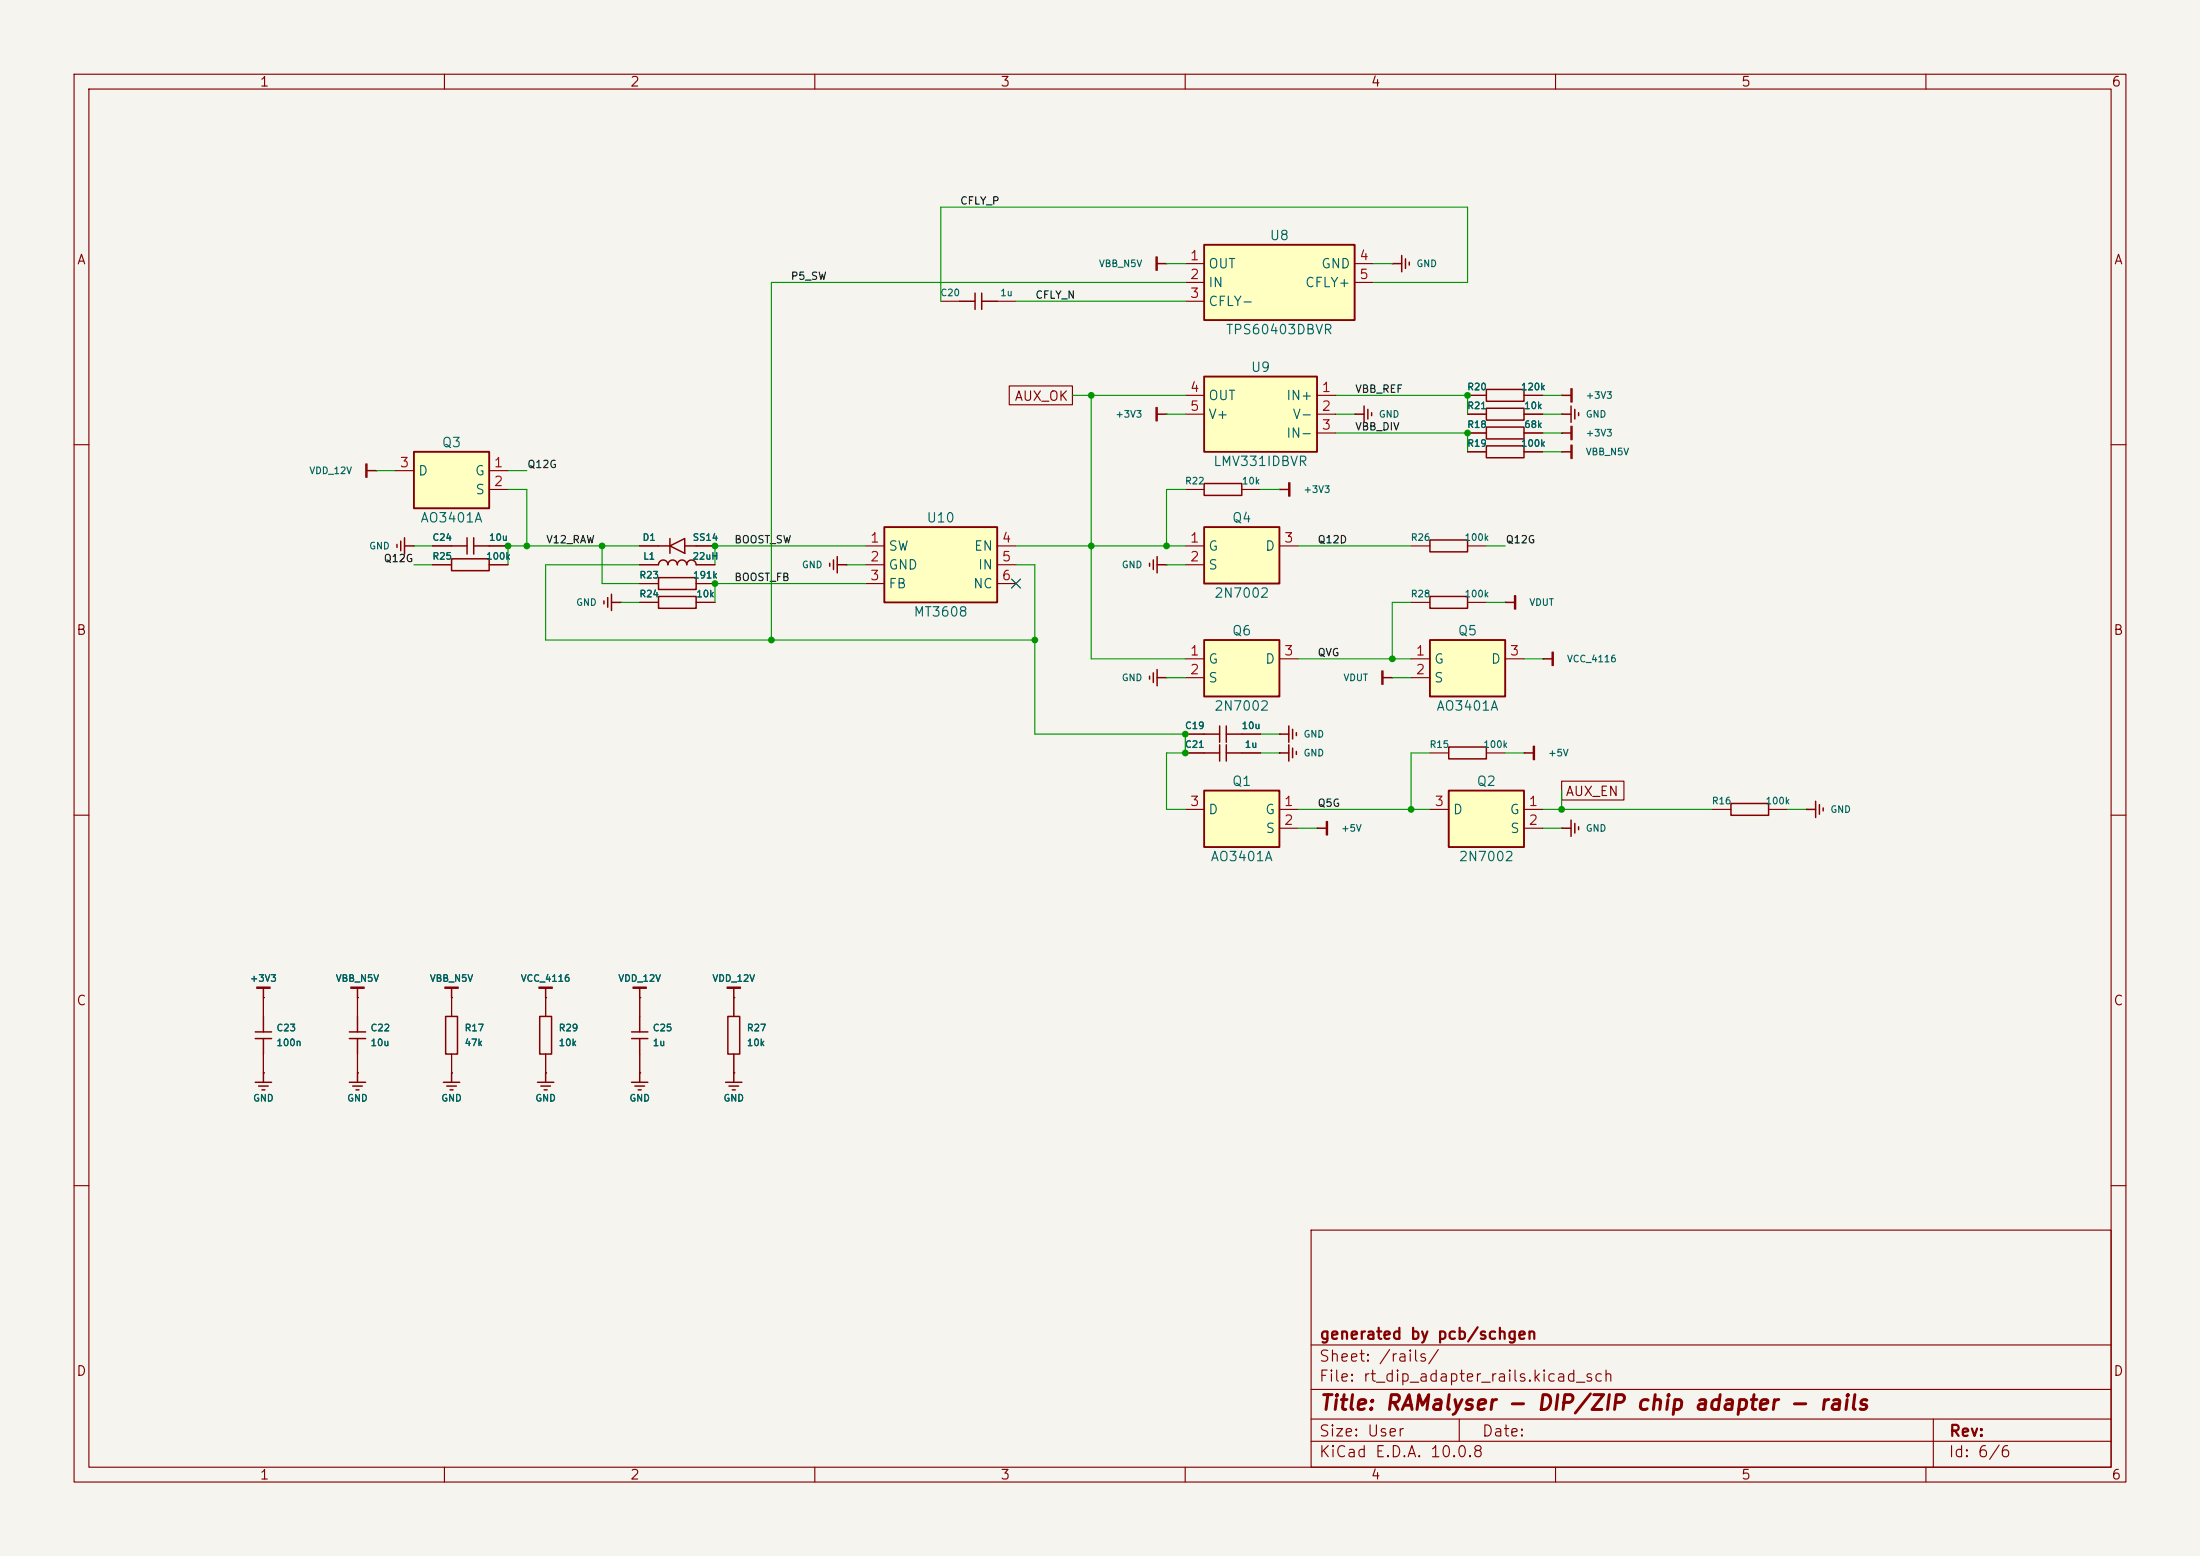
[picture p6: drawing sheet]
<svg xmlns="http://www.w3.org/2000/svg" width="297mm" height="210mm" viewBox="0 0 297 210" stroke-linecap="round" stroke-linejoin="round" font-family="sans-serif">
<path d="M0 0h297v210h-297z" fill="#f5f4ef" stroke="#f5f4ef" stroke-width=".14"/>
<g fill="none" stroke="#840000" stroke-width=".15">
<path d="M10 10h277v190h-277zM12 12h273v186h-273zM60 10v2M110 10v2M160 10v2M210 10v2M260 10v2M10 60h2M86.4 78.8h2.5M94 78.8h2.5M285 60h2M10 110h2"/>
<path d="M160 101.6h2.6M167.6 101.6h2.6M285 110h2M35.6 134.6h.1M35.6 134.6v2.6M48.3 134.6h.1M35.6 144.8h.1M35.6 142.3v2.5M10 160h2M177 166h108v32h-108zM285 160h2M60 198v2"/>
<path d="M110 198v2M160 198v2M177 194.5h108M177 191.5h108M177 187.5h108M177 181.5h108M197 191.5v3M210 198v2M260 198v2M261 191.5v6.5"/>
</g>
<g fill="none" stroke="#840000" stroke-width=".2">
<path d="M88.9 78h5.1v1.6h-5.1zM162.6 101.6h2.1M164.7 100.5v2.2M165.5 101.6h2.1M165.5 100.5v2.2M34.5 139.3h2.2M34.7 133.2h1.8M34.7 133.4h1.8M35.6 133.4v1.2M35.6 137.2v2.1M47.4 133.2h1.8M47.4 133.4h1.8"/>
<path d="M48.3 133.4v1.2M34.5 140.2h2.2M34.5 146.1h2.2M34.9 146.6h1.3M35.4 147.1h.4M35.6 140.2v2.1M35.6 144.8v1.3"/>
</g>
<path d="M162.6 86.4h10.1v7.6h-10.1z" fill="#ffffc2"/>
<path d="M162.6 86.4h10.1v7.6h-10.1z" fill="none" stroke="#840000" stroke-width=".25"/>
<g fill="none" stroke="#840000" stroke-width=".15">
<path d="M86.4 76.2h2.5M94 76.2h2.5M160 88.9h2.6M160 91.5h2.6M160 99.1h2.6M167.6 99.1h2.6M172.7 88.9h2.6M188 91.5h.1M48.3 134.6v2.6M61 134.6v2.6M48.3 144.8h.1M48.3 142.3v2.5"/>
<path d="M61 142.3v2.5"/>
</g>
<g fill="none" stroke="#840000" stroke-width=".2">
<path d="M88.9 76.2a.63 .63 0 0 1 .6-.6 .63 .63 0 0 1 .7 .6 .63 .63 0 0 1 .6-.6 .63 .63 0 0 1 .6 .6 .63 .63 0 0 1 .7-.6 .63 .63 0 0 1 .6 .6 .63 .63 0 0 1 .6-.6 .63 .63 0 0 1 .7 .6M162.6 99.1h2.1M164.7 98v2.2M165.5 99.1h2.1M165.5 98v2.2M186.6 90.6v1.8M186.7 90.6v1.8M186.7 91.5h1.3M47.2 139.3h2.2M48.3 137.2v2.1M60.2 137.2h1.6v5.1h-1.6zM47.2 140.2h2.2"/>
<path d="M47.2 146.1h2.2M47.6 146.6h1.3M48.1 147.1h.4M48.3 140.2v2.1M48.3 144.8v1.3"/>
</g>
<path d="M162.6 106.7h10.1v7.6h-10.1z" fill="#ffffc2"/>
<path d="M162.6 106.7h10.1v7.6h-10.1z" fill="none" stroke="#840000" stroke-width=".25"/>
<g fill="none" stroke="#840000" stroke-width=".15">
<path d="M203.2 81.3h.1M160 109.2h2.6M172.7 109.2h2.6M172.7 111.8h2.6M231.1 109.2h2.6M238.8 109.2h2.5M61 134.6h.1M73.7 134.6h.1M73.7 134.6v2.6M61 144.8h.1M73.7 144.8h.1M73.7 142.3v2.5"/>
<path d="M86.4 144.8h.1"/>
</g>
<g fill="none" stroke="#840000" stroke-width=".2">
<path d="M203.2 81.3h1.3M204.5 80.4v1.8M204.6 80.4v1.8M233.7 108.4h5.1v1.6h-5.1zM60.1 133.2h1.8M60.1 133.4h1.8M61 133.4v1.2M72.8 133.2h1.8M72.8 133.4h1.8M72.9 137.2h1.6v5.1h-1.6zM73.7 133.4v1.2M59.9 146.1h2.2"/>
<path d="M60.3 146.6h1.3M60.8 147.1h.4M61 144.8v1.3M72.6 146.1h2.2M73 146.6h1.3M73.5 147.1h.4M73.7 144.8v1.3M85.3 146.1h2.2M85.7 146.6h1.3M86.2 147.1h.4M86.4 144.8v1.3"/>
</g>
<path d="M193 86.4h10.2v7.6h-10.2z" fill="#ffffc2"/>
<path d="M193 86.4h10.2v7.6h-10.2z" fill="none" stroke="#840000" stroke-width=".25"/>
<g fill="none" stroke="#840000" stroke-width=".15">
<path d="M210.8 53.4h.1M210.8 55.9h.1M210.8 58.4h.1M210.8 61h.1M190.5 88.9h2.5M190.5 91.5h2.5M203.2 88.9h2.5M208.3 88.9h.1M172.7 101.6h.1M193 101.6h2.6M200.7 101.6h2.5M205.7 101.6h.1"/>
<path d="M243.8 109.2h.1M99.1 134.6h.1"/>
</g>
<g fill="none" stroke="#840000" stroke-width=".2">
<path d="M210.8 53.4h1.3M210.8 55.9h1.3M210.8 58.4h1.3M212.1 52.5v1.8M212.1 54.8v2.2M212.1 57.5v1.8M212.2 52.5v1.8M212.2 57.5v1.8M212.6 55.2v1.3M213.1 55.7v.4M210.8 61h1.3M212.1 60.1v1.8"/>
<path d="M212.2 60.1v1.8M208.3 88.9h1.2M209.5 88v1.8M209.7 88v1.8M172.7 101.6h1.3M174 100.5v2.2M174.5 101v1.3M175 101.4v.4M195.6 100.8h5.1v1.6h-5.1zM205.7 101.6h1.3M207 100.7v1.8M207.1 100.7v1.8"/>
<path d="M243.8 109.2h1.3M245.1 108.1v2.2M245.6 108.6v1.3M246.1 109v.4M98.2 133.2h1.8M98.2 133.4h1.8M99.1 133.4v1.2"/>
</g>
<path d="M195.6 106.7h10.1v7.6h-10.1z" fill="#ffffc2"/>
<path d="M195.6 106.7h10.1v7.6h-10.1z" fill="none" stroke="#840000" stroke-width=".25"/>
<g fill="none" stroke="#840000" stroke-width=".15">
<path d="M157.5 35.6h.1M188 35.6h.1M127 40.7h2.5M134.6 40.7h2.6M157.5 55.9h.1M182.9 55.9h.1M198.1 55.9h2.6M198.1 58.4h2.6M198.1 53.4h2.6M205.7 55.9h2.6M205.7 58.4h2.6M205.7 53.4h2.6"/>
<path d="M86.4 73.7h2.5M94 73.7h2.5M190.5 73.7h2.5M198.1 73.7h2.6M198.1 61h2.6M205.7 61h2.6M86.4 81.3h2.5M94 81.3h2.5M157.5 91.5h.1M172.7 99.1h.1M190.5 81.3h2.5M198.1 81.3h2.6"/>
<path d="M177.8 111.8h.1M193 109.2h2.6M205.7 109.2h2.6M205.7 111.8h2.6M210.8 111.8h.1M86.4 134.6v2.6M86.4 142.3v2.5"/>
</g>
<g fill="none" stroke="#840000" stroke-width=".2">
<path d="M131.6 39.6v2.2M132.5 39.6v2.2M156.1 34.7v1.8M156.2 34.7v1.8M156.2 35.6h1.3M188 35.6h1.2M189.2 34.5v2.2M189.7 34.9v1.3M190.3 35.4v.4M129.5 40.7h2.1M132.5 40.7h2.1M156.1 55v1.8"/>
<path d="M156.2 55v1.8M156.2 55.9h1.3M182.9 55.9h1.2M184.1 54.8v2.2M184.7 55.2v1.3M185.2 55.7v.4M200.7 55.1h5v1.6h-5zM200.7 57.6h5v1.6h-5zM200.7 52.6h5v1.6h-5zM88.9 73.7h1.5M90.4 73.7l2-1v2zM90.4 72.7v2"/>
<path d="M92.4 73.7h1.6M193 72.9h5.1v1.6h-5.1zM200.7 60.2h5v1.6h-5zM88.9 80.5h5.1v1.6h-5.1zM155.2 91.3v.4M155.7 90.8v1.3M156.2 90.4v2.2M156.2 91.5h1.3M172.7 99.1h1.3M174 98v2.2M174.5 98.4v1.3M175 98.9v.4"/>
<path d="M193 80.5h5.1v1.6h-5.1zM177.8 111.8h1.3M179.1 110.9v1.8M179.2 110.9v1.8M210.8 111.8h1.3M212.1 110.7v2.2M212.6 111.1v1.3M213.1 111.6v.4M85.3 139.3h2.2M86.4 137.2v2.1M85.3 140.2h2.2M86.4 140.2v2.1"/>
</g>
<path d="M162.6 50.8h15.2v10.2h-15.2z" fill="#ffffc2"/>
<path d="M162.6 50.8h15.2v10.2h-15.2z" fill="none" stroke="#840000" stroke-width=".25"/>
<path d="M160 53.4h2.6M160 55.9h2.6M177.8 53.4h2.5M177.8 55.9h2.5M177.8 58.4h2.5" fill="none" stroke="#840000" stroke-width=".15"/>
<path d="M162.6 33h20.3v10.2h-20.3z" fill="#ffffc2"/>
<path d="M162.6 33h20.3v10.2h-20.3z" fill="none" stroke="#840000" stroke-width=".25"/>
<path d="M160 35.6h2.6M160 38.1h2.6M182.9 35.6h2.5M182.9 38.1h2.5M160 40.7h2.6M157.5 76.2h.1M160 66.1h2.6M167.6 66.1h2.6M172.7 66.1h.1" fill="none" stroke="#840000" stroke-width=".15"/>
<path d="M155.2 76v.4M155.7 75.6v1.3M156.2 75.1v2.2M156.2 76.2h1.3M162.6 65.3h5v1.6h-5zM172.7 66.1h1.3M174 65.2v1.8M174.1 65.2v1.8" fill="none" stroke="#840000" stroke-width=".2"/>
<path d="M162.6 71.1h10.1v7.7h-10.1z" fill="#ffffc2"/>
<path d="M162.6 71.1h10.1v7.7h-10.1z" fill="none" stroke="#840000" stroke-width=".25"/>
<g fill="none" stroke="#840000" stroke-width=".15">
<path d="M50.8 63.5h.1M55.9 73.7h.1M58.4 73.7h2.6M58.4 76.2h2.6M66 73.7h2.6M66 76.2h2.6M114.3 76.2h.1M160 73.7h2.6M160 76.2h2.6M172.7 73.7h2.6M83.8 81.3h.1M86.4 134.6h.1"/>
<path d="M99.1 134.6v2.6M99.1 144.8h.1M99.1 142.3v2.5"/>
</g>
<g fill="none" stroke="#840000" stroke-width=".2">
<path d="M49.4 62.6v1.8M49.5 62.6v1.8M49.5 63.5h1.3M53.6 73.5v.4M54.1 73v1.3M54.6 72.6v2.2M54.6 73.7h1.3M61 75.4h5v1.6h-5zM61 73.7h2M63 72.6v2.2M64 73.7h2M64 72.6v2.2"/>
<path d="M112 76v.4M112.5 75.6v1.3M113 75.1v2.2M113 76.2h1.3M81.5 81.1v.4M82 80.6v1.3M82.5 80.2v2.2M82.5 81.3h1.3M85.5 133.2h1.8M85.5 133.4h1.8M86.4 133.4v1.2M98.3 137.2h1.6v5.1h-1.6z"/>
<path d="M98 146.1h2.2M98.4 146.6h1.3M98.9 147.1h.4M99.1 144.8v1.3"/>
</g>
<path d="M55.9 61h10.1v7.6h-10.1z" fill="#ffffc2"/>
<path d="M55.9 61h10.1v7.6h-10.1z" fill="none" stroke="#840000" stroke-width=".25"/>
<path d="M53.3 63.5h2.6M66 63.5h2.6M66 66.1h2.6" fill="none" stroke="#840000" stroke-width=".15"/>
<path d="M119.4 71.1h15.2v10.2h-15.2z" fill="#ffffc2"/>
<path d="M119.4 71.1h15.2v10.2h-15.2z" fill="none" stroke="#840000" stroke-width=".25"/>
<g fill="none" stroke="#840000" stroke-width=".15">
<path d="M136.2 52.1h8.6v2.5h-8.6zM198.1 55.9h2.6M198.1 58.4h2.6M198.1 53.4h2.6M205.7 55.9h2.6M205.7 58.4h2.6M205.7 53.4h2.6M58.4 73.7h2.6M58.4 76.2h2.6M66 73.7h2.6M66 76.2h2.6M86.4 73.7h2.5"/>
<path d="M86.4 76.2h2.5M86.4 78.8h2.5M94 73.7h2.5M94 76.2h2.5M94 78.8h2.5M116.8 73.7h2.6M116.8 76.2h2.6M116.8 78.8h2.6M134.6 73.7h2.6M134.6 76.2h2.6M134.6 78.8h2.6M198.1 61h2.6"/>
<path d="M205.7 61h2.6M86.4 81.3h2.5M94 81.3h2.5M160 99.1h2.6M167.6 99.1h2.6M160 101.6h2.6M167.6 101.6h2.6M210.8 105.4h8.4v2.6h-8.4zM35.6 134.6h.1M35.6 134.6v2.6M48.3 134.6h.1M48.3 134.6v2.6"/>
<path d="M61 134.6h.1M61 134.6v2.6M73.7 134.6h.1M73.7 134.6v2.6M86.4 134.6h.1M86.4 134.6v2.6M99.1 134.6h.1M99.1 134.6v2.6M35.6 144.8h.1M35.6 142.3v2.5M48.3 144.8h.1M48.3 142.3v2.5"/>
<path d="M61 144.8h.1M61 142.3v2.5M73.7 144.8h.1M73.7 142.3v2.5M86.4 144.8h.1M86.4 142.3v2.5M99.1 144.8h.1M99.1 142.3v2.5"/>
</g>
<g fill="none" stroke="#009600" stroke-width=".15">
<path d="M157.5 35.6h2.5M160 38.1h-55.9v48.3M185.4 38.1h12.7v-10.1h-71.1v12.7M185.4 35.6h2.6M137.2 40.7h22.8M144.8 53.4h15.2M147.3 53.4v35.5h12.7M157.5 55.9h2.5M180.3 53.4h17.8v2.5M180.3 58.4h17.8v2.6M180.3 55.9h2.6M208.3 53.4h2.5"/>
<path d="M208.3 55.9h2.5M208.3 58.4h2.5M50.8 63.5h2.5M55.9 73.7h2.5M55.9 76.2h2.5M68.6 66.1h2.5v7.6M68.6 63.5h2.5M81.3 73.7v5.1h5.1M86.4 76.2h-12.7v10.2h66M86.4 73.7h-17.8v2.5M114.3 76.2h2.5M116.8 73.7h-20.3v2.5"/>
<path d="M116.8 78.8h-20.3v2.5M137.2 73.7h22.8M137.2 76.2h2.5v22.9h20.3v2.5h-2.5v7.6h2.5M157.5 76.2h2.5M160 66.1h-2.5v7.6M170.2 66.1h2.5M175.3 73.7h15.2M200.7 73.7h2.5M208.3 61h2.5M83.8 81.3h2.6M157.5 91.5h2.5M170.2 99.1h2.5"/>
<path d="M175.3 88.9h15.2M188 91.5h2.5M190.5 81.3h-2.5v7.6M200.7 81.3h2.5M205.7 88.9h2.6M170.2 101.6h2.5M175.3 109.2h17.7M175.3 111.8h2.5M193 101.6h-2.5v7.6M203.2 101.6h2.5M208.3 109.2h22.8M208.3 111.8h2.5"/>
<path d="M210.8 106.7v2.5M241.3 109.2h2.5"/>
</g>
<path d="M136.6 78.1l1.2 1.3M137.8 78.1l-1.2 1.3" fill="none" stroke="#000084" stroke-width=".15"/>
<g fill="#009600">
<circle cx="147.3" cy="53.4" r=".46"/>
<circle cx="139.7" cy="86.4" r=".46"/>
<circle cx="147.3" cy="73.7" r=".46"/>
<circle cx="157.5" cy="73.7" r=".46"/>
<circle cx="96.5" cy="73.7" r=".46"/>
<circle cx="96.5" cy="78.8" r=".46"/>
<circle cx="71.1" cy="73.7" r=".46"/>
<circle cx="68.6" cy="73.7" r=".46"/>
<circle cx="104.1" cy="86.4" r=".46"/>
<circle cx="81.3" cy="73.7" r=".46"/>
<circle cx="160" cy="101.6" r=".46"/>
<circle cx="188" cy="88.9" r=".46"/>
<circle cx="160" cy="99.1" r=".46"/>
<circle cx="190.5" cy="109.2" r=".46"/>
<circle cx="210.8" cy="109.2" r=".46"/>
<circle cx="198.1" cy="53.4" r=".46"/>
<circle cx="198.1" cy="58.4" r=".46"/>
</g>
<text font-size="2" fill="#840000" x="178" y="190.8">Title: RAMalyser - DIP/ZIP chip adapter - rails</text>
<g font-size="1.5" fill="#840000">
<text x="178" y="184.2">Sheet: /rails/</text>
<text x="178" y="181.2">generated by pcb/schgen</text>
<text x="178" y="186.9">File: rt_dip_adapter_rails.kicad_sch</text>
<text x="178" y="197.1">KiCad E.D.A. 10.0.8</text>
<text x="178" y="194.3">Size: User</text>
<text x="200" y="194.3">Date:</text>
<text x="263" y="197.1">Id: 6/6</text>
<text x="263" y="194.3">Rev:</text>
</g>
<g font-size="1.3" fill="#840000">
<text x="35" y="12">1</text>
<text x="85" y="12">2</text>
<text x="135" y="12">3</text>
<text x="185" y="12">4</text>
<text x="235" y="12">5</text>
<text x="285" y="12">6</text>
<text x="10.3" y="36">A</text>
<text x="285.3" y="36">A</text>
<text x="136.9" y="54.4">AUX_OK</text>
<text x="10.2" y="86">B</text>
<text x="285.2" y="86">B</text>
<text x="211.3" y="107.8">AUX_EN</text>
<text x="10.2" y="136">C</text>
<text x="285.2" y="136">C</text>
<text x="10.2" y="186">D</text>
<text x="285.2" y="186">D</text>
<text x="35" y="200">1</text>
<text x="85" y="200">2</text>
<text x="135" y="200">3</text>
<text x="185" y="200">4</text>
<text x="235" y="200">5</text>
<text x="285" y="200">6</text>
</g>
<g font-size="1.3" fill="#a90000">
<text x="160.6" y="35.4">1</text>
<text x="183.4" y="35.4">4</text>
<text x="160.6" y="38">2</text>
<text x="160.6" y="40.5">3</text>
<text x="183.4" y="38">5</text>
<text x="160.6" y="53.2">4</text>
<text x="178.3" y="53.2">1</text>
<text x="160.6" y="55.8">5</text>
<text x="178.3" y="55.8">2</text>
<text x="178.3" y="58.3">3</text>
<text x="53.9" y="63.4">3</text>
<text x="66.6" y="63.4">1</text>
<text x="66.6" y="65.9">2</text>
<text x="117.4" y="73.5">1</text>
<text x="117.4" y="76.1">2</text>
<text x="135.2" y="73.5">4</text>
<text x="135.2" y="76.1">5</text>
<text x="160.6" y="73.5">1</text>
<text x="160.6" y="76.1">2</text>
<text x="173.3" y="73.5">3</text>
<text x="117.4" y="78.6">3</text>
<text x="135.2" y="78.6">6</text>
<text x="160.6" y="88.8">1</text>
<text x="173.3" y="88.8">3</text>
<text x="191" y="88.8">1</text>
<text x="203.7" y="88.8">3</text>
<text x="160.6" y="91.3">2</text>
<text x="191" y="91.3">2</text>
<text x="160.6" y="109.1">3</text>
<text x="173.3" y="109.1">1</text>
<text x="173.3" y="111.6">2</text>
<text x="193.6" y="109.1">3</text>
<text x="206.3" y="109.1">1</text>
<text x="206.3" y="111.6">2</text>
</g>
<g font-size="1.3" fill="#006464">
<text x="171.3" y="32.7">U8</text>
<text x="163" y="36.5">OUT</text>
<text x="163" y="39.1">IN</text>
<text x="163" y="41.6">CFLY-</text>
<text x="176.1" y="39.1">CFLY+</text>
<text x="178.3" y="36.5">GND</text>
<text x="165.4" y="45.4">TPS60403DBVR</text>
<text x="168.8" y="50.5">U9</text>
<text x="163" y="54.3">OUT</text>
<text x="163" y="56.9">V+</text>
<text x="173.6" y="54.3">IN+</text>
<text x="173.6" y="59.4">IN-</text>
<text x="174.4" y="56.9">V-</text>
<text x="56.4" y="64.5">D</text>
<text x="59.6" y="60.7">Q3</text>
<text x="64" y="64.5">G</text>
<text x="163.7" y="63.2">LMV331IDBVR</text>
<text x="56.7" y="70.8">AO3401A</text>
<text x="64.1" y="67">S</text>
<text x="125" y="70.8">U10</text>
<text x="166.2" y="70.8">Q4</text>
<text x="119.9" y="74.6">SW</text>
<text x="119.9" y="77.2">GND</text>
<text x="131.4" y="74.6">EN</text>
<text x="131.9" y="77.2">IN</text>
<text x="163" y="74.6">G</text>
<text x="163" y="77.2">S</text>
<text x="170.7" y="74.6">D</text>
<text x="119.9" y="79.7">FB</text>
<text x="123.2" y="83.5">MT3608</text>
<text x="131.3" y="79.7">NC</text>
<text x="163.8" y="81">2N7002</text>
<text x="163" y="89.9">G</text>
<text x="166.2" y="86.1">Q6</text>
<text x="170.7" y="89.9">D</text>
<text x="193.5" y="89.9">G</text>
<text x="196.7" y="86.1">Q5</text>
<text x="201.2" y="89.9">D</text>
<text x="163" y="92.4">S</text>
<text x="193.5" y="92.4">S</text>
<text x="163.8" y="96.2">2N7002</text>
<text x="193.8" y="96.2">AO3401A</text>
<text x="166.2" y="106.4">Q1</text>
<text x="199.3" y="106.4">Q2</text>
<text x="163" y="110.2">D</text>
<text x="170.7" y="110.2">G</text>
<text x="170.8" y="112.7">S</text>
<text x="196.1" y="110.2">D</text>
<text x="203.7" y="110.2">G</text>
<text x="203.8" y="112.7">S</text>
<text x="163.3" y="116.6">AO3401A</text>
<text x="196.8" y="116.6">2N7002</text>
</g>
<g font-size="1" fill="#0f0f0f">
<text x="129.5" y="27.9">CFLY_P</text>
<text x="106.7" y="38">P5_SW</text>
<text x="139.7" y="40.6">CFLY_N</text>
<text x="182.9" y="53.3">VBB_REF</text>
<text x="182.9" y="58.3">VBB_DIV</text>
<text x="71.1" y="63.4">Q12G</text>
<text x="51.7" y="76.1">Q12G</text>
<text x="73.7" y="73.6">V12_RAW</text>
<text x="99.1" y="73.6">BOOST_SW</text>
<text x="177.8" y="73.6">Q12D</text>
<text x="203.2" y="73.6">Q12G</text>
<text x="99.1" y="78.7">BOOST_FB</text>
<text x="177.8" y="88.8">QVG</text>
<text x="177.8" y="109.1">Q5G</text>
</g>
<g font-size=".9" fill="#006464">
<text x="126.9" y="40.2">C20</text>
<text x="135" y="40.2">1u</text>
<text x="148.3" y="36.3">VBB_N5V</text>
<text x="191.1" y="36.3">GND</text>
<text x="198" y="52.9">R20</text>
<text x="205.3" y="52.9">120k</text>
<text x="150.5" y="56.6">+3V3</text>
<text x="186.1" y="56.6">GND</text>
<text x="198" y="55.4">R21</text>
<text x="198" y="58">R18</text>
<text x="205.7" y="55.4">10k</text>
<text x="205.7" y="58">68k</text>
<text x="214" y="54">+3V3</text>
<text x="214" y="56.6">GND</text>
<text x="214" y="59.1">+3V3</text>
<text x="41.7" y="64.2">VDD_12V</text>
<text x="159.9" y="65.6">R22</text>
<text x="167.6" y="65.6">10k</text>
<text x="198" y="60.5">R19</text>
<text x="205.3" y="60.5">100k</text>
<text x="214" y="61.7">VBB_N5V</text>
<text x="175.9" y="66.7">+3V3</text>
<text x="49.8" y="74.4">GND</text>
<text x="58.3" y="75.7">R25</text>
<text x="58.3" y="73.2">C24</text>
<text x="65.6" y="75.7">100k</text>
<text x="65.9" y="73.2">10u</text>
<text x="86.7" y="73.2">D1</text>
<text x="86.8" y="75.7">L1</text>
<text x="93.4" y="75.7">22uH</text>
<text x="93.4" y="73.2">SS14</text>
<text x="108.2" y="76.9">GND</text>
<text x="151.4" y="76.9">GND</text>
<text x="190.4" y="73.2">R26</text>
<text x="197.6" y="73.2">100k</text>
<text x="77.7" y="82">GND</text>
<text x="86.2" y="78.3">R23</text>
<text x="86.2" y="80.8">R24</text>
<text x="93.5" y="78.3">191k</text>
<text x="93.9" y="80.8">10k</text>
<text x="190.4" y="80.8">R28</text>
<text x="197.6" y="80.8">100k</text>
<text x="206.4" y="82">VDUT</text>
<text x="211.5" y="89.6">VCC_4116</text>
<text x="151.4" y="92.1">GND</text>
<text x="181.3" y="92.1">VDUT</text>
<text x="159.9" y="101.1">C21</text>
<text x="159.9" y="98.6">C19</text>
<text x="167.5" y="98.6">10u</text>
<text x="168" y="101.1">1u</text>
<text x="175.9" y="99.8">GND</text>
<text x="192.9" y="101.1">R15</text>
<text x="200.2" y="101.1">100k</text>
<text x="175.9" y="102.3">GND</text>
<text x="208.9" y="102.3">+5V</text>
<text x="181" y="112.5">+5V</text>
<text x="214" y="112.5">GND</text>
<text x="231" y="108.8">R16</text>
<text x="238.3" y="108.8">100k</text>
<text x="247" y="109.9">GND</text>
<text x="33.7" y="132.7">+3V3</text>
<text x="45.3" y="132.7">VBB_N5V</text>
<text x="58" y="132.7">VBB_N5V</text>
<text x="70.2" y="132.7">VCC_4116</text>
<text x="83.4" y="132.7">VDD_12V</text>
<text x="96.1" y="132.7">VDD_12V</text>
<text x="37.2" y="139.4">C23</text>
<text x="37.2" y="141.4">100n</text>
<text x="49.9" y="139.4">C22</text>
<text x="49.9" y="141.4">10u</text>
<text x="62.6" y="139.4">R17</text>
<text x="62.6" y="141.4">47k</text>
<text x="75.3" y="139.4">R29</text>
<text x="75.3" y="141.4">10k</text>
<text x="88" y="139.4">C25</text>
<text x="88" y="141.4">1u</text>
<text x="100.7" y="139.4">R27</text>
<text x="100.7" y="141.4">10k</text>
<text x="34.1" y="148.9">GND</text>
<text x="46.8" y="148.9">GND</text>
<text x="59.5" y="148.9">GND</text>
<text x="72.2" y="148.9">GND</text>
<text x="84.9" y="148.9">GND</text>
<text x="97.6" y="148.9">GND</text>
</g>
</svg>
